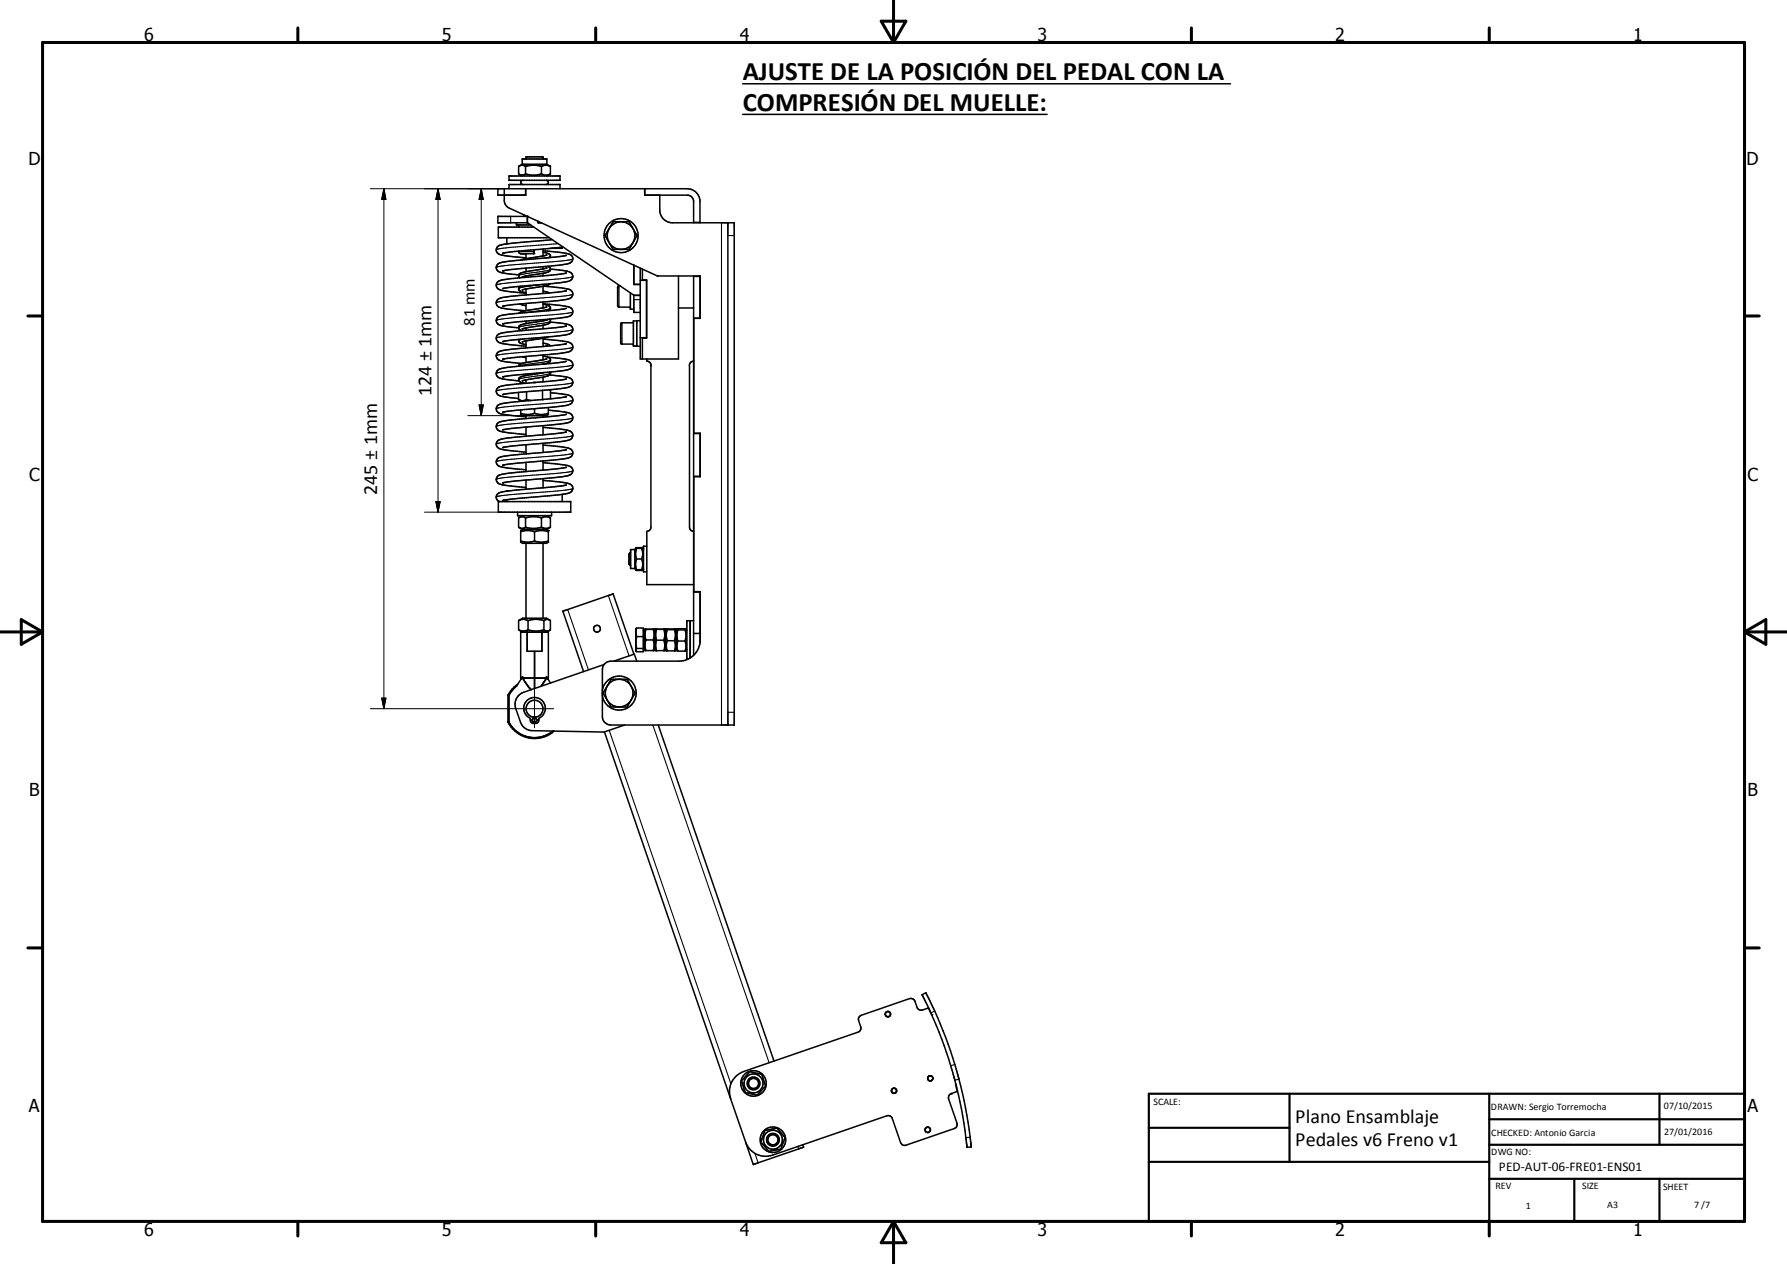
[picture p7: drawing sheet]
<svg xmlns="http://www.w3.org/2000/svg" width="420mm" height="297mm" viewBox="0 0 420 297" stroke-linecap="round" stroke-linejoin="round" font-family="sans-serif">
<g fill="none" stroke="#000" stroke-width=".36">
<path d="M174.6 19.7h114.6M122.7 38.6v-1.2h5.8v1.2M122.7 38.6h5.8M122.7 38.6l-.7 .4M123.5 39.1v1.8M123.5 39.1a1.32 1.32 0 0 0-1.6 0v1.8a1.26 1.26 0 0 0 1.6 0M123.5 39.1a6.4 6.4 0 0 1 3.8 0M123.6 37.4v-.5h4v.5M127.3 39.1v1.8M128.5 38.6l.7 .4M129.2 39l.2 .1v1.8h-.2M129.2 39a2.17 2.17 0 0 0-1.9 .1"/>
<path d="M174.6 26.9h71.5M117 50.9h7v1.5h-7zM118.5 44.3v3.1l.4 .9 .5 .4 35.1 16.1h10.1v10h-1.5v27M119.1 55.9v1.4M119.6 41.4h12v1h-12zM119.6 44.3v-.9h12v.9M121.4 52.4v.5h3.3M121.9 52.9v.5M121.9 59l.1 .4 .4 .2h3.1M122 40.9l.7 .5M122.6 59.6l1 .1M122.9 42.4a.5 .5 0 0 0-.5 .5 .5 .5 0 0 0 .5 .5"/>
<path d="M123.1 50.5v.4M123.5 44.3v1.6M123.5 40.9a6 6 0 0 0 3.8 0M123.6 44.3v1.6h-6.6v-1.6h44.5a2.99 2.99 0 0 1 3 3v5.1M123.6 59.6v1.2M123.9 50.9v1.5M124 52.4l25 17M125.4 58.7l.1 .9M125.5 53.4h-8.4v2.5h12M125.5 58.7v.9M126.5 52v.4h.8M126.5 52v.4"/>
<path d="M127.3 40.9a2.04 2.04 0 0 0 1.9 0M127.6 58.5v1.7M127.6 58.9a25.8 25.8 0 0 1 6.5 .9 1.19 1.19 0 0 1 .4 1.4 1.19 1.19 0 0 1-1.2 .8l-12.9 1.3-2.2 .4M127.6 59.3h.4a1.13 1.13 0 0 1 1.3 1.1v.1M128.4 42.4a.5 .5 0 0 1 .5 .5 .5 .5 0 0 1-.5 .5M128.5 59.9l-.9 .3M129.2 40.9l-.7 .5M129.8 56.3l-9 .8a7.6 7.6 0 0 0-3.9 .9 1.26 1.26 0 0 0 0 1.4 1.26 1.26 0 0 0 1.3 .6l5.4 .6M132.1 58.1v.2h-2.7M132.3 58l-11.3 1.1-2.8 .4M133.1 60h.1M143.2 57l.9 1.6h3.8l.9-1.6"/>
<path d="M143.2 57a3.3 3.3 0 0 0 5.6 0M143.2 53.7l-1 1.7 1 1.6M143.2 53.7a3.3 3.3 0 0 0 0 3.3M143.4 53.3l.7-1.2h3.8l.7 1.2M143.4 53.3l-.2 .4M143.4 53.4a3.3 3.3 0 0 1 5.2 0M148.6 53.3l.2 .4M148.8 53.7l.9 1.7-.9 1.6M148.8 53.7a3.3 3.3 0 0 1 0 3.3M151.5 44.3v1.6h10a1.52 1.52 0 0 1 1.5 1.4v5.1M155.1 45.9v3.5a2.99 2.99 0 0 0 3 3h14.5v118h-29a2.03 2.03 0 0 1-2-2v-4.9M163 52.2h1.5"/>
<path d="M171.1 52.4v118M118.2 67.8h.1M122 79.8a.75 .75 0 0 0 .7 1l.9 .2M122.2 71.4l1.4 .4M122.3 67.3a.77 .77 0 0 0-.3 .9 .77 .77 0 0 0 .9 .4l.7 .2M122.8 77.3h.1M123.6 63v.8M123.6 64.8v.4M123.6 67.9v1.4M123.6 71.3v1.7M123.6 75.4v.7M123.6 77.1v.5"/>
<path d="M123.6 64.8l-.9 .3M127.6 60.2l-5.2 .9M127.6 62.7v.5M127.6 64.2v.6M127.6 67.3v1.7M127.6 71v1.3M127.6 75.1v.3M127.6 76.4v.9M127.6 79.5v1.9M127.6 75.4l-1.8 .3a8.2 8.2 0 0 0-3.8 .9 .73 .73 0 0 0 .6 1.1M127.6 71.5l.8 .1a.75 .75 0 0 1 .9 .4 .75 .75 0 0 1-.3 1M127.6 68.4l1.5 .4"/>
<path d="M127.6 71.4a25.8 25.8 0 0 1 6.5 .9 1.15 1.15 0 0 1 .5 1.3 1.15 1.15 0 0 1-1.1 .8l-4.3 .6M127.6 79.7l1.6 .1a13.1 13.1 0 0 1 5.1 1 1.27 1.27 0 0 1 .1 1.4 1.27 1.27 0 0 1-1.3 .6l-10.4 1M127.7 67.2l-5 1M127.8 67.2a25.6 25.6 0 0 1 6.3 1 1.2 1.2 0 0 1 .4 1.4 1.2 1.2 0 0 1-1.2 .7l-12.5 1.3-2.6 .4M128.5 63l-3 .6a7.4 7.4 0 0 0-3.5 .9l-.1 .5 .3 .3M128.5 75.2l-.9 .2M128.5 75.2h.1M128.5 72.1l-3.4 .6a6.5 6.5 0 0 0-3.1 .9M128.5 72.1h.1M128.5 63h.1M128.5 62.9v.1M128.7 62.6l.5 .3 .2 .4"/>
<path d="M128.8 79.2l-5.2 .9M129.1 68.8l-6.4 .6a16.3 16.3 0 0 0-5.6 .9 1.16 1.16 0 0 0-.4 1.4 1.16 1.16 0 0 0 1.2 .7l5.6 .6M129.1 75l.3 .3-.1 .4M129.2 75l-7.5 .6-3.5 .5M129.3 66.7l-.4 .3-1.2 .2M129.3 75.7v.1a12.1 12.1 0 0 1-4.7 1.1l-1.8 .4M129.3 75.7a14.4 14.4 0 0 1 4.9 .8 1.27 1.27 0 0 1 .2 1.5 1.27 1.27 0 0 1-1.3 .7l-12.1 1.1-2.8 .5M129.4 63.3a1.51 1.51 0 0 1-1.7 .9l-4.1 .6M129.4 63.2a12.2 12.2 0 0 1 4.9 1 1.22 1.22 0 0 1 .2 1.3 1.22 1.22 0 0 1-1.2 .7l-15.1 1.6M133.1 76.6l-2.6 .4-7.9 .7a14.5 14.5 0 0 0-5.6 1 1.19 1.19 0 0 0-.2 1.3 1.19 1.19 0 0 0 1.2 .7l5.6 .6M133.1 60l-9.3 1a21.7 21.7 0 0 0-6.7 1 1.21 1.21 0 0 0-.3 1.4 1.21 1.21 0 0 0 1.2 .7l3.9 .5M133.1 68.3l-4 .5"/>
<path d="M133.1 68.3h.1M133.1 64.2l-2.2 .3-8.3 .7a14.5 14.5 0 0 0-5.6 1 1.26 1.26 0 0 0-.1 1.5 1.26 1.26 0 0 0 1.3 .6l5.4 .6M133.1 72.5l-3.2 .4-6.6 .6a21.8 21.8 0 0 0-6.2 1 1.21 1.21 0 0 0-.3 1.4 1.21 1.21 0 0 0 1.2 .7l3.9 .4M145.8 67.2h-.5l-.1 .3v4.5l.3 .2h2.7M148.2 68.8v3.8h.8M148.9 75.9h-2.7l-.3 .3 .1 4.6 2.9 .1M149 62.3v4.6h1.5M149 69.4v4h1.5M149 69.4h1.5M149 66.8h1.5M149.7 75.4v6h.8M150.5 79.4h1.5"/>
<path d="M150.5 63v21.4h9v-19.6M150.5 65.9h1.5M150.5 75.4h-1.6v5.9h.8M151 63.2v2.6h1v13.7h-1v4.9M159.5 72.4h3.5M163 74.8h1.5M163 64.8v89.2M163 64.9h1.5M164.5 64.8v10M121.9 93.9a1.72 1.72 0 0 0 1.9 0M121.9 93.9l.7 .4M121.9 92.2v1.7"/>
<path d="M122.4 97.1a4.9 4.9 0 0 0 3.2 0M122.6 94.3a16.9 16.9 0 0 0-5.6 1 1.14 1.14 0 0 0 .5 1.9l6.1 .7M122.7 83.8l-4.5 .6M122.7 83.8l.9 .2M122.7 89.5h.1M122.7 80.3h.1M123.3 90.1l-1 .1a15.6 15.6 0 0 0-5.2 .9 1.28 1.28 0 0 0-.2 1.5 1.28 1.28 0 0 0 1.3 .6l3.7 .4M123.6 80.1v1.6M123.6 83.7v1.5M123.6 87.9v.3M123.6 89.3v.7M123.6 97.7v.7"/>
<path d="M123.6 80.1l-.8 .2M123.8 93.9l1 .2M123.8 92.1v1.8M125.6 96v1.1M125.6 97.1a4.8 4.8 0 0 0 3.3 0M125.9 89.9l-2.6 .2M125.9 89.9h-.5M127.5 93.9h.1M127.5 91.7v2.2M127.5 93.9l-4.9 .4M127.6 83.4v1.1M127.6 85.6h.1"/>
<path d="M127.6 87.6h.1M127.6 88.6v1.1M127.6 97.7v.3M127.6 87.6l-1.7 .3a9.8 9.8 0 0 0-3.9 .9 .8 .8 0 0 0 .1 .9 .8 .8 0 0 0 .8 .3l.4 .1M127.6 83.7a1.91 1.91 0 0 1 1.8 .7 .83 .83 0 0 1-1 1l-.8 .2M127.6 80.6l1 .2 .7 .5M127.6 84.5l-1.5 .3a9.8 9.8 0 0 0-4.1 1l-.1 .3M127.9 87.6h-.3M128.5 84.3l-.9 .2M128.5 81.3l-.3 .1M128.5 81.3h.1M128.5 84.3h.1"/>
<path d="M128.7 83.9l4.3 .5a1.35 1.35 0 0 1 1.5 1.9 5.1 5.1 0 0 1-3.5 1l-9 .7-3.8 .6M128.9 95.8v1.6l-.4 .3h-5.7l-.4-.3v-1.1M128.9 96.4h.5a10.3 10.3 0 0 1 5 1 1.24 1.24 0 0 1 0 1.4 1.24 1.24 0 0 1-1.2 .6l-15 1.6M129.2 91.6l.2 .1M129.2 88.1l-1.1 .4-5.3 1M129.2 88.1l3.2 .4a2.15 2.15 0 0 1 2.2 1.2 1.54 1.54 0 0 1-1.7 1.5l-11.9 1.1-2.8 .4M129.3 87.4l.1 .4-.2 .3M129.4 91.7v2M129.4 92.3a13.7 13.7 0 0 1 4.8 .8 1.19 1.19 0 0 1 .3 1.4 1.19 1.19 0 0 1-1.2 .7l-15.1 1.7M133 80.8l-11.5 1.1a9.4 9.4 0 0 0-4.6 1 1.25 1.25 0 0 0 0 1.4 1.25 1.25 0 0 0 1.2 .6l4.6 .5M133 80.8h.1M133.1 89.1l-7.2 .8"/>
<path d="M133.1 89.1h.1M133.1 84.9l-3.7 .5-6.6 .6a16.3 16.3 0 0 0-5.8 .9 1.22 1.22 0 0 0-.2 1.4 1.22 1.22 0 0 0 1.2 .7l4 .5M133.1 97.4l-2.2 .3-7.8 .7a20.7 20.7 0 0 0-6 .9 1.17 1.17 0 0 0-.4 1.4 1.17 1.17 0 0 0 1.3 .7l5.6 .7M133.1 93.2l-5.6 .7M133.1 80.8h-.1M149.5 81.3h.2M152 84.4v.5a.99 .99 0 0 1 1 1.2v37.8l-.4 .7-.6 .3v12.5h11M163 84.9a.98 .98 0 0 0-.9 1.2v37.8l.3 .7 .6 .3M117.1 117.9h17v2.4h-17zM118.2 101h.1M118.3 109.3h-.1M119.1 117.4v.5"/>
<path d="M119.5 115.4h-.4M123.6 100.4v2.1M123.6 104.5v2.2M123.6 108.6v2.2M123.6 112.8v2.1M127.6 100v2.2M127.6 104.2v2.1M127.6 108.3v2.2M127.6 112.5v2.1M127.6 100.4l5.5 .6a1.31 1.31 0 0 1 1.3 .6 1.31 1.31 0 0 1 0 1.3l-.2 .3a29.8 29.8 0 0 1-8.2 1.1l-7.8 .9M127.6 104.6l1.1 .1a17.6 17.6 0 0 1 5.5 .9 1.17 1.17 0 0 1 .4 1.2 1.17 1.17 0 0 1-1.1 .8l-15.3 1.7M127.6 108.7l1.1 .1a13.2 13.2 0 0 1 5.6 1 1.28 1.28 0 0 1 .1 1.5 1.28 1.28 0 0 1-1.3 .6l-11.9 1.1-3 .5"/>
<path d="M127.6 112.9a27.6 27.6 0 0 1 6.3 .8 1.18 1.18 0 0 1 .7 1.4 1.18 1.18 0 0 1-1.3 .9l-12.9 1.3-2.2 .3M132.1 116.2v1.7M133.1 109.8l-10 1a16.7 16.7 0 0 0-6.1 1.1 1.22 1.22 0 0 0-.2 1.3 1.22 1.22 0 0 0 1.2 .7l5.6 .6M133.1 101.5l-2.6 .4-7.9 .7a14 14 0 0 0-5.6 1 1.28 1.28 0 0 0-.1 1.4 1.28 1.28 0 0 0 1.3 .6l5.4 .7M133.1 101.5h.1M133.1 114l-2.8 .4-9.5 .8a6.9 6.9 0 0 0-3.9 1 1.09 1.09 0 0 0 .5 1.7M133.1 105.7l-1.8 .3-8.7 .7a20 20 0 0 0-5.5 .9 1.12 1.12 0 0 0-.4 1.2 1.12 1.12 0 0 0 .8 .8l2.3 .4 3.8 .4M163 101.9l1.6-.1v10.2h-1.5v27h1.5v11.4a5 5 0 0 1-5 5h-16a2.03 2.03 0 0 0-2 2v4.8M163 111.9h1.5M164.5 101.8v10.2M121.7 120.3v.9h8v-.9M122 124l.8 .4"/>
<path d="M122.4 127.1a4.9 4.9 0 0 0 3.2 0M122.4 124.9a4.6 4.6 0 0 1 3.2 0M122.8 124.4l-.4 .3v2.7l.4 .3h5.7l.4-.3v-2.7l-.4-.3M122.8 124.4h5.7M122.8 121.2l-.8 .4M123.5 121.7v2.2M123.5 121.7a1.27 1.27 0 0 0-1.6 0v2.2a1.28 1.28 0 0 0 1.6 0M123.5 123.9a6.1 6.1 0 0 0 3.8 0M123.5 121.7a6.1 6.1 0 0 1 3.8 0M123.6 127.7v17.6M125.6 124.9v2.2M125.6 127.1a4.8 4.8 0 0 0 3.3 0"/>
<path d="M125.6 124.9a4.6 4.6 0 0 1 3.3 0M127.3 121.7v2.2M127.3 123.9a2.08 2.08 0 0 0 1.9 .1M127.6 127.7v17.6M128.5 121.2l.7 .4M129.2 121.6l.2 .1v2.2l-.2 .1M129.2 121.6a2.06 2.06 0 0 0-1.9 .1M129.2 124l-.7 .4M144.1 139.6l-11.8 4 4.9 14.2M144.1 139.6h.1M144.1 139.6l4.9 14.1M148.1 129.9v3"/>
<path d="M148.1 129.9l-.3 .3v2.3l.3 .4M148.1 132.9h.1M148.1 129.9h.1M149.2 129.1h-1v4.5h1M149.2 129.1v4.5M149.2 133.6l.2 .3M149.4 133.9l.2 .1 1.4-.1M149.4 133.9h1.7M149.4 128.9h1.7M149.4 128.9l-.2 .2M149.6 128.7l-.1 .2M149.6 128.7l-.2 .2"/>
<path d="M149.6 128.7h1.2M149.6 131.3a3.6 3.6 0 0 0 0 2.6M149.6 128.9l-.2 1.2 .2 1.2M149.6 131.3h1.2M150.8 128.7l.3 .1M150.8 128.7l.1 .2M150.8 128.9l.3 .9-.3 1.5M150.8 131.3l.3 1-.3 1.6M151 133.9h.1M151.1 133.9h-.1M151.1 128.8v.1M151.1 133.9h.1"/>
<path d="M151.1 128.9l.1 .2M151.2 133.6l-.1 .3M152 128.3h-.8v6.1h.8M163 139.1h1.5M164.5 139v12.1M121.9 145.8v2.2M121.9 145.8a2.15 2.15 0 0 1 2.2 0M121.9 148a2.32 2.32 0 0 0 2.2 0M121.9 148l.9 .5M122.4 159.3v-10.8h6.5v10.8M122.4 159.3l.1 .2M122.5 159.5h.1"/>
<path d="M122.6 159.4l-.1 .1M122.8 159l-.2 .3h-.2M122.8 159.3h5.7M122.8 159v.3M122.8 159.3l2.1 2.8M122.8 159l-1.4 2.2-1.2 1.2-.6 1M123.9 148.5v4.5h3.5v-4.5M124.1 145.8a5.8 5.8 0 0 1 3.7 0M124.1 148a6.3 6.3 0 0 0 3.7 0M124.1 145.8v2.2M125.6 153v8.8M127.8 145.8a1.1 1.1 0 0 1 1.6 0v2.2a1.18 1.18 0 0 1-1.6 0"/>
<path d="M127.8 145.8v2.2M128.5 159l.9 1.5M128.5 159v.3M128.5 159.3l-1.3 1.9M128.5 159l.1 .3M128.6 159.3h.3M128.6 159.3l.2 .2 .1-.2M129.2 145.7l-.7-.4h-5.7l-.9 .5M129.2 148.1l-.7 .4M142 156.1l-18.9 6.6a2.99 2.99 0 0 0-1.9 3.8l1.1 3.2a2.99 2.99 0 0 0 2.8 2l16.9 .3 4.8-1.6M144.3 155.4l4.8-1.7 .6 1.7M149.4 151.3l.2 1.1"/>
<path d="M149.4 148.8l.2 .8M149.5 147.7l1.7-.1v5.5h-1.6l-.2-.2zM149.6 147.6l-.2 .7M149.6 152.4l-.2 .3M149.6 149.6l-.2 1.1M149.6 152.4h1.6M149.6 149.6h1.6M151.2 148.2h.2M151.2 152.5h.2M151.4 152.6l.2 .3h2.2l.1-.3M151.7 147.9h.1M151.8 147.9h1.7"/>
<path d="M151.8 150.4a3.5 3.5 0 0 0 0 2.5M151.8 147.9a3.5 3.5 0 0 0 0 2.5M151.8 150.4h1.7M153.5 147.9a3.5 3.5 0 0 1 0 2.5M153.5 150.4l.3 1.2-.3 1.3M153.6 147.9h-.1M153.9 148.2l-.1-.3h-2.2l-.2 .3v4.4M153.9 152.6l.3 .3h1.9l.3-.3M153.9 148.2v4.4M154.1 147.9h2.1M154.1 147.9l-.2 .3M154.2 147.8v.1"/>
<path d="M154.3 150.4l-.2 1 .2 1.5M154.3 147.9l-.2 .9 .2 1.6M154.3 150.4h1.7M156 150.4l.2 1-.2 1.5M156 147.9l.2 .9-.2 1.6M156.1 147.8l.1 .1M156.2 147.9l.2 .3M156.4 148.2v4.4M156.4 152.6l.4 .3M156.6 147.9l.2 .1M156.6 147.9l-.2 .3M156.6 147.8h2.1"/>
<path d="M156.6 147.8v.1M156.8 148a3.8 3.8 0 0 0 0 2.6M156.8 150.6a3.2 3.2 0 0 0 0 2.3M156.8 148h1.7M156.8 150.6h1.7M156.8 152.9h1.7M158.5 148l.3 1.3-.3 1.3M158.5 150.6l.3 1.1-.3 1.2M158.6 152.9h.1M158.6 152.9h-.1M158.7 147.8h.1M158.7 147.8l.1 .1"/>
<path d="M158.8 147.9l-.3 .1M158.8 147.9l.1 .3M158.9 148.2v4.4M158.9 152.6l-.2 .3M158.9 152.6l.4 .4M159.1 147.8h2.2M159.1 147.8l.2 .2M159.1 147.9l-.2 .3M159.3 153h1.7M159.3 148a3.9 3.9 0 0 0 0 2.6M159.3 150.6a3.2 3.2 0 0 0 0 2.4M159.3 150.6h1.7"/>
<path d="M159.3 148h1.7M161 148l.3 1-.3 1.6M161 150.6l.3 .9-.3 1.5M161.3 147.8l-.3 .2M161.3 147.9l.1 .3M161.4 152.6l-.4 .4M162.2 145.9v8.7M163 148.8h1.6M163 145.9h-1.6v9h.4M119.4 163.4h.2M119.4 169.7h.2M119.4 163.4v6.3"/>
<path d="M119.4 169.7a7 7 0 0 0 10.9 2.1M119.6 163.4v6.3M119.6 169.7a6.8 6.8 0 0 0 10.4 2.1M121.7 160.7l-1.3 1.2-1 1.5M123.9 164.6a2.55 2.55 0 0 1 3.9 .4 2.55 2.55 0 0 1-1.1 3.8l-.1 .7-.7 .5v-.5l.3-.2v-.3l-.3-.1v-.4h-.6v.4l-.2 .2 .2 .4v.5l-.6-.5-.1-.7a2.56 2.56 0 0 1-.7-4.2zM142.1 172l29.6 86.1M142.7 161.2l.9-1.6h3.8l.9 1.6M142.7 161.2l-.9 1.7 .9 1.6M142.7 161.2a3.3 3.3 0 0 1 5.6 0M142.7 164.5l.9 1.6h3.8l.9-1.6M142.7 161.2a3.3 3.3 0 0 0 0 3.3M142.7 164.5a3.3 3.3 0 0 0 5.6 0"/>
<path d="M148.3 161.2l.3 .4M148.5 161.6l.3 1.3-.1 .8-.4 .8M148.6 161.6l.7 1.3-1 1.6M154.7 170.4l27.2 78.9M216.7 233.8l1.9 3.8M216.7 233.7v.1M217.6 233.3l.3 .5a92.5 92.5 0 0 1 5.5 13.1l1 3.2a101.4 101.4 0 0 1 3.8 18.7l.1 .7M217.6 233.3l-.9 .4M217.6 233.3h.1M218.8 238a99.7 99.7 0 0 1 8.5 31.6l1-.1M219 238.4l-.7-1.6-1.7 .6-.6-.2-.4-.3-.6-1.8-.3-.3-.9-.1-11.5 4-.5 .5v.4l.6 2.1-.3 .6-.4 .2-26.9 9.3a5 5 0 0 0-3.1 6.3M171.7 258.1l3.5 10.2"/>
<path d="M176.2 251.8l2.1 .5a.77 .77 0 0 1 1 .9l.4 1.3a.75 .75 0 0 1-.3 1.3l-.9 1a.76 .76 0 0 1-1.3 .4l-1.3-.3a.77 .77 0 0 1-1-.9l-.4-1.3a.74 .74 0 0 1 .3-1.3zM209.6 256a.61 .61 0 0 0 .3 .9 .61 .61 0 0 0 .8-.4M210 255.7l-.4 .3M210 255.7l-.3 .3M210 255.7h.3M210.3 255.7h-.3M210.3 255.7l.3 .2M210.3 255.7l.3 .3M210.6 255.9l.1 .2M210.7 256.1v.4M218.1 253.2v.4M218.1 253.6l.1 .2"/>
<path d="M218.2 253.8l.3 .2M218.2 253.7l.3 .3M218.5 254h.2M218.8 252.8h-.3l-.4 .4M218.8 252.8l.3 .2M219.1 253l.1 .6M219.1 253.7l-.4 .3M219.2 253.6l-.1 .1M224.7 254.7l.3 1.8-1.6 .6-.5 .7 2 6.1-.1 .9-.5 .4-11.8 4-.4-.2-.4-.5-2.1-5.9-.5-.4-.4-.1-27.1 9.3a5 5 0 0 1-6.4-3.1M175.2 268.3l1.9 5.3 11.8-4-.2-.6M179.8 265.6l2.1-.4a.77 .77 0 0 1 1.2 .5l1.4 1.6-.7 2a.77 .77 0 0 1-1 .9l-2.1 .3-1.9-2.2zM228.3 269.5h.1"/>
<circle cx="146" cy="55.4" r="4"/>
<circle cx="140.3" cy="147.7" r=".8"/>
<circle cx="125.6" cy="166.6" r="1.98"/>
<circle cx="145.5" cy="162.9" r="4"/>
<circle cx="208.7" cy="238.3" r=".6"/>
<circle cx="177.1" cy="254.6" r="2.23"/>
<circle cx="177.1" cy="254.6" r="3"/>
<circle cx="177.1" cy="254.6" r="1.5"/>
<circle cx="177.1" cy="254.6" r="1.2"/>
<circle cx="181.7" cy="267.8" r="3"/>
<circle cx="181.7" cy="267.8" r="1.5"/>
<circle cx="181.7" cy="267.8" r="2.22"/>
<circle cx="181.7" cy="267.8" r="1.2"/>
<circle cx="218.1" cy="265.5" r=".6"/>
</g>
<g fill="none" stroke="#000" stroke-width=".25">
<path d="M116.7 58.7h-.1M120 50.9v1.5M121.9 59.1h.1M121.9 59.1h3.5M131.2 57.3l-8.9 .6a21.9 21.9 0 0 0-5.6 .8M169.6 52.4v118M171.1 55.4h1.5M116.6 71.2h.1M123 79.7l-1.1 .3M127.4 66.8l-4.1 .6-1.1 .2-.3 .2M129.2 72.6l-5.6 .9M129.2 72.5v.1"/>
<path d="M129.4 63.3l-1.1 .4-5.6 .7-.8 .4M129.4 75.5l-1.1 .4-2.7 .3a10 10 0 0 0-3.7 .8M129.4 72.4l-.2 .1M129.4 63.3h.1M129.4 60.2l-1.3 .4M134.5 69.2l-2.5 .4-12.7 1-2.7 .6M134.5 69.2h.1M134.6 65l-2.9 .5-12.7 1-1.7 .3-.7 .2M134.6 77.5l-4 .6-11.3 .8-2 .3-.7 .3M134.6 73.3l-3.2 .5-12.7 1.1-2.1 .4M134.6 60.8l-.7 .3-1.6 .2-12.7 1-2.6 .4-.4 .2M134.6 64.9v.1"/>
<path d="M134.6 69.1h.1M134.6 73.3h.1M134.6 77.4h.1M134.6 77.4v.1M134.6 69.1l-.1 .1M134.6 65h.1M145.5 67.2v5M146.2 75.9v5M149 70.4h1.5M116.6 83.6h.1M116.6 91.9h.1M129.4 87.7a19.9 19.9 0 0 1-5.5 1l-1.4 .2-.6 .3"/>
<path d="M129.4 84.6l-.6 .3-5.7 .8-1.1 .4M134.6 85.8l-1 .2-3.3 .4-10.4 .8-2.6 .3-.7 .3M134.6 98.2l-2.9 .5-12.7 1-1.7 .3-.7 .2M134.6 94l-3.2 .6-12.7 1-2.1 .5M134.6 81.5v.1M134.6 85.7h.1M134.6 89.8v.1M134.6 94h.1M134.6 98.1v.1M134.6 98.2h.1M134.6 89.9l-2.6 .5-12.7 1-2.7 .5M134.6 85.7v.1"/>
<path d="M134.6 81.6l-2.3 .4-13.9 1.2-1.8 .4M116.6 104.3v.1M116.6 116.8h.1M134.6 106.5l-3.2 .5-12.4 1-1.8 .3-.6 .2M134.6 110.7l-4 .6-11.3 .8-1.8 .3-.9 .3M134.6 102.4l-3.6 .5-12.6 1-1.8 .4M134.6 114.8l-2.3 .4-12.7 1.1-3 .5M134.6 102.3h.1M134.6 106.5h.1M134.6 110.6h.1M134.6 114.7v.1M134.6 110.6v.1"/>
<path d="M134.6 102.3v.1M143 139.9l4.9 14.2M133.4 143.2l4.9 14.2M143.2 171.6l28.6 83.1M153.5 170.4l27.3 79.3M171.1 167.4h1.5M219.7 237.6l-.9 .4M224.4 250.1l-.9 .3M225.4 253.6l-1 .2M177.4 271l.8 2.2M187.5 269.4l.2 .6M228 267.2l-1 .1"/>
<circle cx="208.7" cy="238.3" r=".69"/>
<circle cx="218.1" cy="265.5" r=".69"/>
</g>
<g fill="#000">
<circle cx="118.2" cy="59.5" r=".18"/>
<circle cx="124" cy="50.9" r=".18"/>
<circle cx="125.5" cy="59.6" r=".18"/>
<circle cx="118.2" cy="72" r=".18"/>
<circle cx="118.2" cy="63.7" r=".18"/>
<circle cx="118.2" cy="76.1" r=".18"/>
<circle cx="128.5" cy="75.2" r=".18"/>
<circle cx="118.2" cy="96.9" r=".18"/>
<circle cx="118.2" cy="80.3" r=".18"/>
<circle cx="118.2" cy="88.6" r=".18"/>
<circle cx="118.2" cy="84.4" r=".18"/>
<circle cx="118.2" cy="92.7" r=".18"/>
<circle cx="125.5" cy="89.9" r=".18"/>
<circle cx="127.5" cy="93.9" r=".18"/>
<circle cx="118.2" cy="105.2" r=".18"/>
<circle cx="118.2" cy="109.3" r=".18"/>
<circle cx="118.2" cy="117.6" r=".18"/>
<circle cx="118.2" cy="113.5" r=".18"/>
<circle cx="122.4" cy="124.7" r=".18"/>
<circle cx="128.9" cy="124.7" r=".18"/>
<circle cx="151.1" cy="133.9" r=".18"/>
<circle cx="151.1" cy="128.9" r=".18"/>
<circle cx="154.1" cy="152.9" r=".18"/>
<circle cx="154.1" cy="147.9" r=".18"/>
<circle cx="156.2" cy="152.9" r=".18"/>
<circle cx="156.2" cy="147.9" r=".18"/>
<circle cx="219" cy="238.4" r=".18"/>
<circle cx="223.6" cy="257" r=".18"/>
</g>
<g fill="none" stroke="#000" stroke-width=".71">
<path d="M10 10h400v277h-400zM70 6.6v3.4M140 6.6v3.4M207.1 5h5.8l-2.9 5zM210 0v10M280 6.6v3.4M350 6.6v3.4M6.6 74.2h3.4M410 74.2h3.5M0 148.5h10M5 145.6l5 2.9-5 2.9zM410 148.5h10.1"/>
<path d="M410 148.5l5.1-2.9v5.8zM6.6 222.7h3.4M410 222.7h3.5M70 287v3.4M140 287v3.4M210 287v10M210 287l2.9 5h-5.8zM280 287v3.4M350 287v3.4"/>
</g>
<path d="M270 257h140v30h-140zM303.1 257v16M350 257v30M390.1 257v12M270 265h33.1M270 273h80M350 277h60M350 269h60M350 263h60M370 277v10M390.1 277v10" fill="none" stroke="#000" stroke-width=".51"/>
<g fill="none" stroke="#000" stroke-width=".24">
<path d="M87.1 44.3h29.9M90.2 44.3v122.2M90.2 44.3l.5 2.6h-1zM103 44.3l.5 2.6h-1.1zM103 44.3v76M113.1 44.3l.5 2.6h-1zM113.1 44.3v53.4M109.9 97.7h12.9M112.6 95.2h1l-.5 2.5zM102.4 117.9h1.1l-.5 2.4zM99.8 120.3h17.3M87.1 166.5h43"/>
<path d="M89.7 164h1l-.5 2.5zM125.6 162.1v8.9"/>
</g>
<path d="M90.2 44.3l.5 2.6h-1zM103 44.3l.5 2.6h-1.1zM113.1 44.3l.5 2.6h-1zM112.6 95.2h1l-.5 2.5zM102.4 117.9h1.1l-.5 2.4zM89.7 164h1l-.5 2.5z" fill="#000" stroke="#000" stroke-width=".24"/>
<g font-size="6.3">
<text x="174.6" y="18.8">AJUSTE DE LA POSICIÓN DEL PEDAL CON LA</text>
<text x="174.6" y="26">COMPRESIÓN DEL MUELLE:</text>
</g>
<g font-size="4.7">
<text x="101.4" y="93.1" transform="rotate(-90 101.4 93.1)">124 ± 1mm</text>
<text x="88.6" y="116.2" transform="rotate(-90 88.6 116.2)">245 ± 1mm</text>
<text x="304.5" y="263.9">Plano Ensamblaje</text>
<text x="304.5" y="269.3">Pedales v6 Freno v1</text>
</g>
<g font-size="4.2">
<text x="33.9" y="9.6">6</text>
<text x="103.9" y="9.6">5</text>
<text x="173.9" y="9.6">4</text>
<text x="243.8" y="9.6">3</text>
<text x="313.9" y="9.6">2</text>
<text x="383.9" y="9.6">1</text>
<text x="6.7" y="38.7">D</text>
<text x="410.5" y="38.7">D</text>
<text x="6.9" y="112.9">C</text>
<text x="410.7" y="112.9">C</text>
<text x="6.9" y="187.1">B</text>
<text x="410.7" y="187.1">B</text>
<text x="6.8" y="261.4">A</text>
<text x="410.7" y="261.4">A</text>
<text x="33.9" y="290.4">6</text>
<text x="103.9" y="290.4">5</text>
<text x="173.9" y="290.4">4</text>
<text x="243.8" y="290.4">3</text>
<text x="313.9" y="290.4">2</text>
<text x="383.9" y="290.4">1</text>
</g>
<text font-size="3.9" x="111.6" y="76.6" transform="rotate(-90 111.6 76.6)">81 mm</text>
<text font-size="3.1" x="352.3" y="275.3">PED-AUT-06-FRE01-ENS01</text>
<g font-size="2.4">
<text x="271.1" y="259.7">SCALE:</text>
<text x="350.4" y="260.8">DRAWN: Sergio Torremocha</text>
<text x="391.1" y="260.6">07/10/2015</text>
<text x="350.5" y="267">CHECKED: Antonio Garcia</text>
<text x="391.2" y="266.7">27/01/2016</text>
<text x="350.5" y="271.4">DWG NO:</text>
<text x="351.5" y="279.3">REV</text>
<text x="371.9" y="279.4">SIZE</text>
<text x="390.9" y="279.6">SHEET</text>
<text x="358.6" y="284.1">1</text>
<text x="377.8" y="283.9">A3</text>
<text x="398.2" y="283.8">7 /7</text>
</g>
</svg>
